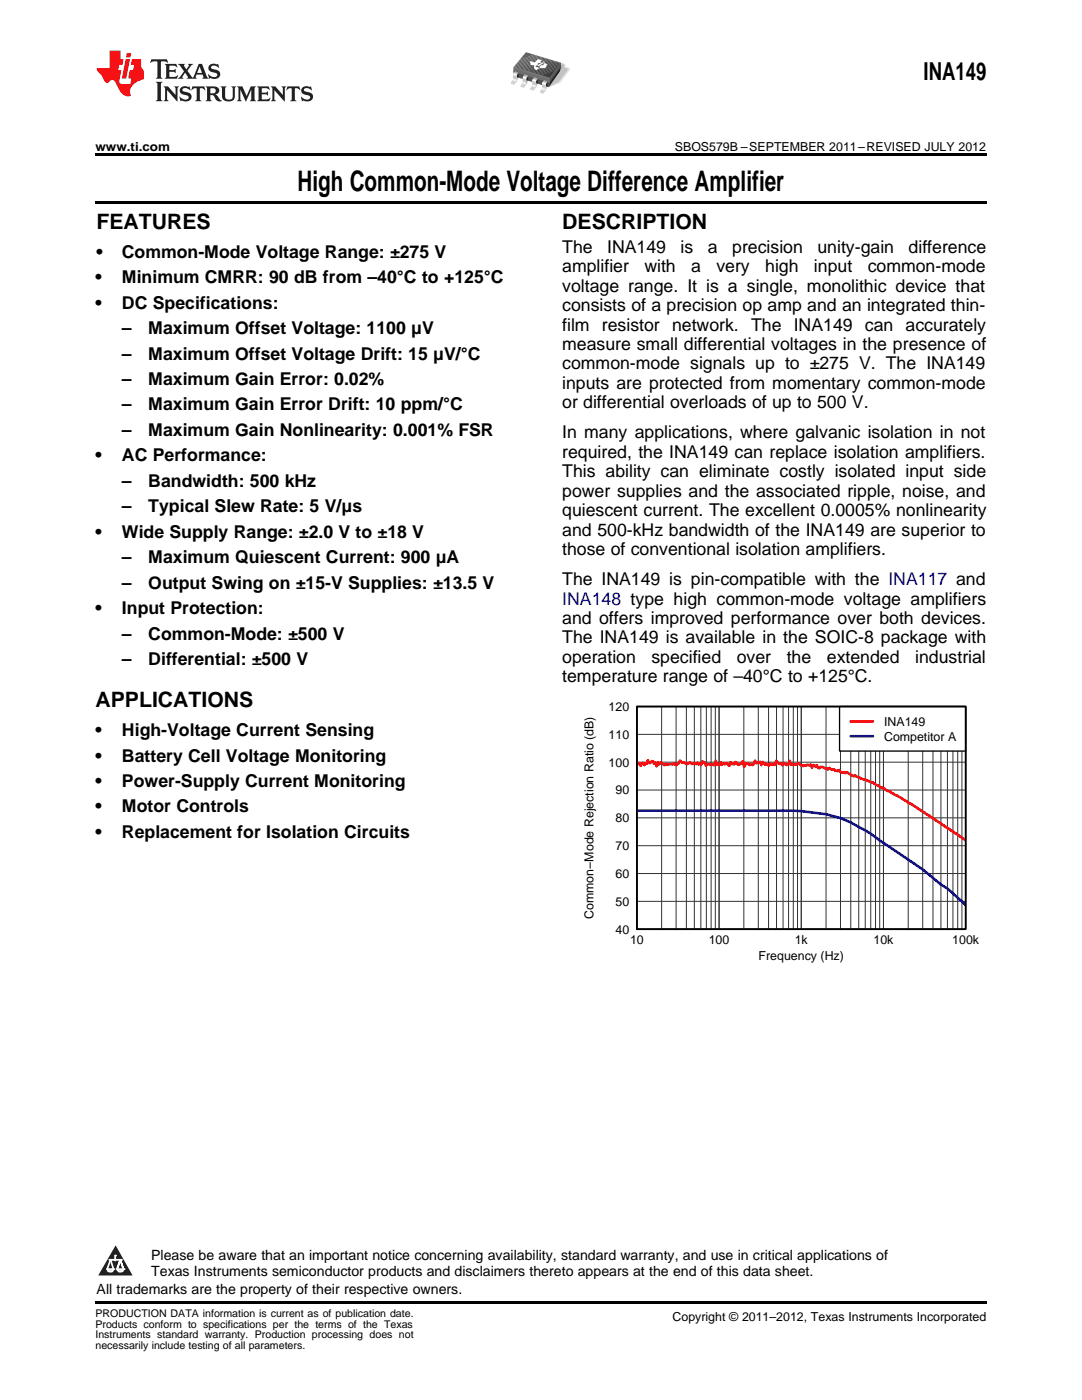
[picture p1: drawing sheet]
<svg xmlns="http://www.w3.org/2000/svg" width="216mm" height="279mm" viewBox="0 0 216 279" stroke-linecap="round" stroke-linejoin="round" font-family="sans-serif">
<path d="M23.1 248.5l3.4 6.1h-6.9z" fill="#231f20"/>
<path d="M21.4 253.3h1.2l-.3 .5h-.3a.55 .55 0 0 1-.6-.5z" fill-rule="evenodd" fill="#fff"/>
<path d="M21.4 253.3h1.2l-.3 .5h-.3a.55 .55 0 0 1-.6-.5z" fill="none" stroke="#231f20" stroke-width=".34"/>
<path d="M21.4 253.3l1.2 .1-.3 .4h-.5z" fill="none" stroke="#fff" stroke-width=".34"/>
<path d="M23 251.5h.1" fill="none" stroke="#fff" stroke-width=".34"/>
<path d="M23 250.6v.9z" fill="#fff"/>
<path d="M23 250.6v.9z" fill="none" stroke="#fff" stroke-width=".34"/>
<circle cx="23" cy="250.6" r=".17" fill="#fff"/>
<path d="M21.9 251.4h.1" fill="none" stroke="#fff" stroke-width=".34"/>
<path d="M21.9 251.4h2.3z" fill="#fff"/>
<path d="M21.9 251.4h2.3z" fill="none" stroke="#fff" stroke-width=".34"/>
<circle cx="24.2" cy="251.4" r=".17" fill="#fff"/>
<path d="M23.3 253.3h.1" fill="none" stroke="#fff" stroke-width=".34"/>
<path d="M24 251.4l-.7 1.9z" fill="#fff"/>
<path d="M24 251.4l-.7 1.9z" fill="none" stroke="#fff" stroke-width=".34"/>
<path d="M24 251.4l.7 1.9z" fill="#fff"/>
<path d="M24 251.4l.7 1.9z" fill="none" stroke="#fff" stroke-width=".34"/>
<path d="M24.6 253.3h.1" fill="none" stroke="#fff" stroke-width=".34"/>
<circle cx="21.4" cy="253.3" r=".17" fill="#fff"/>
<path d="M22.1 251.4l-.7 1.9z" fill="#fff"/>
<path d="M22.1 251.4l-.7 1.9z" fill="none" stroke="#fff" stroke-width=".34"/>
<path d="M22.1 251.4l.5 1.9z" fill="#fff"/>
<path d="M22.1 251.4l.5 1.9z" fill="none" stroke="#fff" stroke-width=".34"/>
<circle cx="22.6" cy="253.3" r=".17" fill="#fff"/>
<path d="M23.4 253.3h1.3a.65 .65 0 0 1-.7 .5 .65 .65 0 0 1-.6-.5z" fill-rule="evenodd" fill="#fff"/>
<path d="M23.4 253.3h1.3a.65 .65 0 0 1-.7 .5 .65 .65 0 0 1-.6-.5z" fill="none" stroke="#231f20" stroke-width=".34"/>
<path d="M23.4 253.3h1.3l-.4 .5h-.6z" fill="none" stroke="#fff" stroke-width=".34"/>
<path d="M23.3 253.3h.1" fill="none" stroke="#fff" stroke-width=".34"/>
<circle cx="24.7" cy="253.3" r=".17" fill="#fff"/>
<path d="M127.1 141h65.6v44.4h-65.6z" fill="none" stroke="#000" stroke-width=".26"/>
<g fill="none" stroke="#333" stroke-width=".2">
<path d="M127.1 141h65.6v44.4h-65.6zM127.1 157.7h65.6M127.1 152.1h65.6M127.1 146.6h65.6M132 141v44.4M134.9 141v44.4M137 141v44.4M138.5 141v44.4M139.8 141v44.4M140.9 141v44.4M141.9 141v44.4M142.7 141v44.4"/>
<path d="M143.5 141v44.4M148.4 141v44.4M151.3 141v44.4M153.4 141v44.4M154.9 141v44.4M156.2 141v44.4M157.3 141v44.4M158.3 141v44.4M159.1 141v44.4M159.9 141v44.4M164.8 141v44.4M167.7 141v44.4"/>
<path d="M169.8 141v44.4M171.4 141v44.4M172.6 141v44.4M173.7 141v44.4M174.7 141v44.4M175.5 141v44.4M176.3 141v44.4M181.2 141v44.4M184.1 141v44.4M186.2 141v44.4M187.8 141v44.4M189.1 141v44.4"/>
<path d="M190.1 141v44.4M191.1 141v44.4M191.9 141v44.4M127.1 179.9h65.6M127.1 174.3h65.6M127.1 168.8h65.6M127.1 163.2h65.6"/>
</g>
<path d="M127.1 152.3l.3 .2 .2-.2 .2 .5 .3-.5h.2l.3 .4 .2-.4 .3 .1 .2-.7 .2 .6 .3-.1 .2-.3h.3l.2 .5 .3-.2 .2 .7 .3-.7 .2 .4 .3-.4h.2l.5 .5 .5-.2 1.2 .1 .3-.3 .2 .3a1.09 1.09 0 0 0 1-.8l.5 .4 .2-.1 .3 .2a.62 .62 0 0 0 1-.2 .62 .62 0 0 0 .9 .2l.3 .2 .2-.3 .3 .4 .2-.3 .3 .4 .2-.7 .5 .1 .3 .7 .2-.3 1.5 .2 .2-.9 .3 .8 .5 .1 .2-.6 .2 .5 .3-.3 .2 .2 .5-.2 .5 .5 .3-.7 .2 .4 .5 .1 .2-.5 .3 .1 .3 .4a1.06 1.06 0 0 0 .9-.7l.3 1.2 .2-.7 .3 .1 .2-.2 .3 .4 .5-.2 .2 .2 .5-.9 .2 .5 .8-.3 .2 .7 .3-.7 .5 .6 .2-.2 .5 .4 .3-.5 .2 .3h.7l.3-.8a.71 .71 0 0 0 1 .6l.2 .3 .3-.3h.2l.2 .3 .3-.1h.2l.3-.8 .2 .9 .3-.2 .7 .2 .5-.4 .3 .2a.74 .74 0 0 0 1 .2l.2 .1 .2-.2 .5 .2 .3-.2 .2 .6 .3-.5 .5 .4 .2-.3 .2 .4 .3 .1a.66 .66 0 0 1 1 0h.5l.2 .3 .3-.3 .2 .2 .7 .1a.67 .67 0 0 0 1 .1l.5 .5 .5-.1 .3 .2 .4-.1 1 .6 .3 .1 .2-.2 .8 .5a12.9 12.9 0 0 1 4.2 1.8l1.9 .9 4.2 2.5 11 7.3" fill="none" stroke="#f00" stroke-width=".53"/>
<path d="M127.1 161.8h31.2a26.7 26.7 0 0 1 14.3 3.9l11.5 7.8 3.7 3 1.3 .8 3.6 3.3" fill="none" stroke="#00f" stroke-width=".53"/>
<path d="M167.5 141h25.2v8.9h-25.2z" fill="#fff"/>
<path d="M167.5 141h25.2v8.9h-25.2z" fill="none" stroke="#000" stroke-width=".26"/>
<path d="M169.7 144h4.5" fill="none" stroke="#f00" stroke-width=".53"/>
<path d="M169.7 146.9h4.5" fill="none" stroke="#00f" stroke-width=".53"/>
<path d="M127.1 141h65.6v44.4h-65.6z" fill="none" stroke="#000" stroke-width=".35"/>
<path d="M30.2 11.8l-.2 .8a1.31 1.31 0 0 1 1.4-.3v2.9l-.3 .5h1.3l-.3-.5v-2.7l.3-.3a1.09 1.09 0 0 1 1.1 .4l-.2-.8zM32.9 12.8l.3 .4v2l-.3 .5h2.4l.2-.7a1.48 1.48 0 0 1-1.7 .3v-1l1 .1 .2 .2v-.9l-.2 .3h-1v-.7l.2-.2a1.73 1.73 0 0 1 1.4 .3l-.2-.6zM35.5 12.8l1.2 1.4-.7 1-.5 .5h1.1l-.2-.3 .5-.9 .6 .9-.2 .3h2l-.3-.3 .2-.5h1.2l.2 .5-.2 .3h1.2l-.3-.4-1-2.5h-.6l-1.3 2.7-1-1.4 1.1-1.3h-1l.2 .2-.5 .9-.5-.9 .2-.2zM39.8 13.3l.5 1.3h-1zM41.9 12.9a.83 .83 0 0 0-.3 1 .83 .83 0 0 0 .8 .5l.8 .2 .2 .3a1 1 0 0 1-1 .5 1 1 0 0 1-.8-.6l.1 .9 .2-.1a1.65 1.65 0 0 0 2-.5 .89 .89 0 0 0-.8-1.2l-.8-.2-.2-.3a.91 .91 0 0 1 1.6 .2l-.2-.8h-.4a1.34 1.34 0 0 0-1.2 .1zM31.1 16.3l.3 .5v2.9l-.3 .5h1.3l-.3-.5v-2.9l.3-.5zM32.7 17.2l.2 .5v2l-.2 .5h.9l-.3-.5 .1-1.7 2 2.2v-2.5l.3-.5h-.9l.2 .3v1.4l-1.5-1.7zM36.2 17.4a.83 .83 0 0 0-.3 .9 .83 .83 0 0 0 .8 .6l.8 .2 .2 .3a1 1 0 0 1-1 .5 1 1 0 0 1-.8-.6l.1 .9 .2-.1a1.66 1.66 0 0 0 2-.5 .89 .89 0 0 0-.9-1.2l-.7-.2-.2-.3a.91 .91 0 0 1 1.6 .2l-.2-.9-.4 .1a1.36 1.36 0 0 0-1.2 .1zM38.4 17.2l-.2 .9a.61 .61 0 0 1 1.1-.3v1.9l-.4 .5h1.3l-.3-.5v-1.9l.2-.2a.81 .81 0 0 1 .8 .5l-.1-.9zM41 17.2l.3 .5v2l-.3 .5h1.3l-.3-.3v-.9a.72 .72 0 0 1 .9 .6 .85 .85 0 0 0 1.4 .5l-.5-.3-.5-.7-.3-.3a.78 .78 0 0 0 .7-.7 .78 .78 0 0 0-.7-.8zM42 17.7l.2-.1a.6 .6 0 0 1 .7 .1 .6 .6 0 0 1 .1 .7l-.2 .2h-.8zM44 17.2l.3 .3a3.4 3.4 0 0 0 .3 2.4 1.57 1.57 0 0 0 2.2-.3l.1-2.1 .2-.3h-1l.3 .5v1.5a.76 .76 0 0 1-.7 .7 .76 .76 0 0 1-.8-.7v-1.5l.3-.5zM47.3 17.2l.3 .5v2l-.3 .5h.9l-.2-.5v-1.8l1 2.3 1.1-2.3v1.8l-.2 .5h1.2l-.3-.5v-2l.3-.5h-1.1l-.8 2-.8-2zM51.3 17.2l.3 .5v2l-.3 .5h2.4l.2-.7a1.49 1.49 0 0 1-1.6 .3l-.1-1h1l.3 .3v-.9l-.3 .3h-1v-.7l.3-.2a1.73 1.73 0 0 1 1.4 .3l-.3-.7zM54.1 17.2l.3 .5v2l-.3 .5h1l-.4-.5 .1-1.7 2 2.2v-2.5l.3-.5h-.9l.2 .3v1.4l-1.5-1.7zM57.4 17.2l-.2 .9a.8 .8 0 0 1 1-.5v2.1l-.3 .5h1.3l-.4-.5v-1.9l.2-.2a.81 .81 0 0 1 .9 .5l-.2-.9zM60.4 17.4a.83 .83 0 0 0-.3 .9 .83 .83 0 0 0 .8 .6l.8 .2 .2 .3a1 1 0 0 1-1 .5 1 1 0 0 1-.8-.6l.2 .9 .1-.1a1.66 1.66 0 0 0 2-.5 .89 .89 0 0 0-.8-1.2l-.8-.2-.2-.3a.91 .91 0 0 1 1.6 .2l-.2-.9-.3 .1a1.35 1.35 0 0 0-1.3 .1z" fill="#231f20"/>
<path d="M21.9 10.1v3.5h-2.6a2.13 2.13 0 0 0 .9 1.4l.4 .6a.94 .94 0 0 0 1.1 .9 .75 .75 0 0 1 .6-.5 .75 .75 0 0 1 .7 .4l.5 1a2.1 2.1 0 0 0 2.6 1.7 2.2 2.2 0 0 1 1.7-3l.9-.3v-1.8a1.16 1.16 0 0 1-.5-1v-1.2h-1.9l-.2 1.2h.7l-.3 1h-.6l-.3 1.3v.3l.6 .1-.2 1.1h-.9a.93 .93 0 0 1-1.3-.8l.4-2h-.6l.2-1h.6l.3-1.2h-.6v-1.7zM25.1 11.8l-.8 3.9h.9l.7-3.9zM25.3 10.6l-.2 .9h.9l.2-.9z" fill="#ee1d23"/>
<g fill="#c9cacc">
<path d="M103 15.4l.5 .1-.5 .8z"/>
<path d="M104.9 16l.5 .1-.5 .8z"/>
<path d="M106.8 16.5l.6 .2-.5 .8z"/>
<path d="M108.8 17.1l.5 .2-.5 .8z"/>
</g>
<path d="M104.4 14.5l3.5-2.6 5 1-.1 .3 .8 .3 .3 .2-2.1 2.9-2.2 .8-5.7-1.9z" fill-rule="evenodd" fill="#f5f5f6"/>
<path d="M104.5 14.5l3.5-2.6 4.9 1-.2 .4 .9 .3 .1 .3-1.3 1.8a2.44 2.44 0 0 1-1.7 1.2l-1.1 .5-5.6-1.9z" fill-rule="evenodd" fill="#ececee"/>
<path d="M104.7 14.6l3.3-2.6 4.8 1-.2 .3 .9 .3 .1 .4-1.3 1.7a2.48 2.48 0 0 1-1.6 1.2l-1.1 .4-5.4-1.9z" fill-rule="evenodd" fill="#e0e1e3"/>
<path d="M104.8 14.6l3.2-2.5 4.8 .9-.3 .4 .7 .2 .3 .2-.7 1a4.9 4.9 0 0 1-3.3 2.5l-5.2-1.9z" fill-rule="evenodd" fill="#d8d9db"/>
<path d="M104.9 14.6l3.1-2.4 4.7 .8-.3 .4 .7 .2 .2 .2-.6 1a5.1 5.1 0 0 1-3.2 2.5l-5-1.9z" fill-rule="evenodd" fill="#cdced0"/>
<path d="M105 14.6l3.1-2.4 4.5 .8-.3 .5 .9 .4-.6 .9a5.3 5.3 0 0 1-3.1 2.5l-4.9-1.9z" fill-rule="evenodd" fill="#c7c8ca"/>
<path d="M105.2 14.6l2.9-2.3 4.5 .7-.3 .5 .8 .4-1.8 2.4-1.8 1-4.8-2z" fill-rule="evenodd" fill="#bebfc2"/>
<path d="M111.8 12.5l.7 .2-.6 .9-.3-.8z" fill-rule="evenodd" fill="#c9d1d9"/>
<path d="M112.5 12.7v.3l-.7 .9 .1-.3z" fill-rule="evenodd" fill="#a2a9b1"/>
<g fill="#c9d1d9">
<path d="M111.8 12.5l.7 .2z" fill-rule="evenodd"/>
<path d="M111.8 12.6l.6 .2z" fill-rule="evenodd"/>
</g>
<path d="M111.7 12.6l.7 .2z" fill-rule="evenodd" fill="#c9cfd7"/>
<g fill="#c8cfd7">
<path d="M111.7 12.7l.7 .2z" fill-rule="evenodd"/>
<path d="M111.7 12.7l.7 .2z" fill-rule="evenodd"/>
</g>
<g fill="#c5cdd5">
<path d="M111.7 12.7l.6 .2z" fill-rule="evenodd"/>
<path d="M111.7 12.8l.6 .2z" fill-rule="evenodd"/>
</g>
<path d="M111.7 12.8l.6 .2z" fill-rule="evenodd" fill="#c4ced4"/>
<g fill="#c1c9d1">
<path d="M111.7 12.8l.6 .2z" fill-rule="evenodd"/>
<path d="M111.7 12.9l.6 .1z" fill-rule="evenodd"/>
<path d="M111.7 12.9l.5 .2z" fill-rule="evenodd"/>
<path d="M111.8 13l.4 .1z" fill-rule="evenodd"/>
</g>
<path d="M111.8 13l.4 .1z" fill-rule="evenodd" fill="#bfc8d1"/>
<g fill="#bdc5cd">
<path d="M111.8 13l.4 .2z" fill-rule="evenodd"/>
<path d="M111.8 13.1l.3 .1z" fill-rule="evenodd"/>
<path d="M111.8 13.1l.3 .1z" fill-rule="evenodd"/>
<path d="M111.8 13.2l.3 .1z" fill-rule="evenodd"/>
</g>
<path d="M111.8 13.2l.3 .1z" fill-rule="evenodd" fill="#bbc5cd"/>
<g fill="#b9c1c9">
<path d="M111.9 13.3l.1 .1-.1 .1z"/>
<path d="M111.8 13.3h.3z" fill-rule="evenodd"/>
</g>
<path d="M102.5 14.1l7.2 2.3-.2 1-6.9-2.2-.2-.9z" fill-rule="evenodd" fill="#535357"/>
<path d="M111.9 13.3l-.2 .9-2.2 3.2 .2-1.1z" fill-rule="evenodd" fill="#231f20"/>
<path d="M111.8 12.5h.1l.1 .8-2.3 3.2-.1-1.1z" fill-rule="evenodd" fill="#555558"/>
<path d="M102.5 13.4l7.1 2 .1 .2v.9l-7.3-2.2z" fill-rule="evenodd" fill="#6a6b70"/>
<path d="M108 15l2.9-1-1.2 1.6z" fill="#3d3c44"/>
<path d="M107.6 14.9l3.5-1.3-.2 .4-2.9 1z" fill-rule="evenodd" fill="#403e47"/>
<path d="M107.2 14.8l4.2-1.5-.3 .3-3.5 1.3z" fill-rule="evenodd" fill="#424048"/>
<path d="M106.8 14.7l4.8-1.8-.2 .4-4.2 1.5z" fill-rule="evenodd" fill="#434249"/>
<path d="M106.4 14.6l5.5-2-.3 .3-4.8 1.8z" fill-rule="evenodd" fill="#45454c"/>
<path d="M106 14.4l5.6-2 .3 .1-5.5 2.1z" fill-rule="evenodd" fill="#46464d"/>
<path d="M105.7 14.3l5.5-2 .4 .1-5.6 2z" fill-rule="evenodd" fill="#47474d"/>
<path d="M105.3 14.2l5.5-2 .4 .1-5.5 2z" fill-rule="evenodd" fill="#4b4b51"/>
<g fill="#4e4d53">
<path d="M104.9 14.1l5.5-2 .4 .1-5.5 2z" fill-rule="evenodd"/>
<path d="M104.5 14l5.5-2 .4 .1-5.5 2z" fill-rule="evenodd"/>
</g>
<g fill="#505156">
<path d="M104.1 13.9l5.6-2.1 .3 .2-5.5 2z" fill-rule="evenodd"/>
<path d="M103.7 13.7l5.6-2 .4 .1-5.6 2.1z" fill-rule="evenodd"/>
</g>
<path d="M103.3 13.6l5.6-2 .4 .1-5.6 2z" fill-rule="evenodd" fill="#535357"/>
<path d="M103 13.5l5.5-2 .4 .1-5.6 2z" fill-rule="evenodd" fill="#57575c"/>
<g fill="#5a5a5f">
<path d="M102.6 13.4l5.5-2 .4 .1-5.5 2z" fill-rule="evenodd"/>
<path d="M102.8 13.1l4.9-1.8 .4 .1-5.6 2z" fill-rule="evenodd"/>
</g>
<path d="M103.1 12.7l4.2-1.6 .4 .2-4.9 1.8z" fill-rule="evenodd" fill="#5c5c61"/>
<path d="M103.4 12.3l3.6-1.3 .3 .1-4.2 1.6z" fill-rule="evenodd" fill="#5f5f64"/>
<g fill="#616165">
<path d="M104.9 10.4l1.7 .5-2.9 1.1z"/>
<path d="M103.7 12l2.9-1.1 .4 .1-3.6 1.3z" fill-rule="evenodd"/>
</g>
<g fill="#7d7f83">
<path d="M102.5 13.4l7.2 2.3-7.2-2.2z" fill-rule="evenodd"/>
<path d="M102.5 13.4l7.2 2.3-7.2-2.2z" fill-rule="evenodd"/>
</g>
<path d="M102.5 13.5l7.2 2.3-7.2-2.2z" fill-rule="evenodd" fill="#797b7f"/>
<path d="M102.5 13.5l7.2 2.3z" fill-rule="evenodd" fill="#76777b"/>
<path d="M102.5 13.6l7.2 2.3z" fill-rule="evenodd" fill="#73747a"/>
<path d="M102.5 13.6l7.2 2.4z" fill-rule="evenodd" fill="#717177"/>
<path d="M102.5 13.7l7.2 2.3z" fill-rule="evenodd" fill="#6d6d73"/>
<path d="M102.5 13.7l7.2 2.4z" fill-rule="evenodd" fill="#6b6c72"/>
<path d="M102.5 13.8l7.2 2.3z" fill-rule="evenodd" fill="#6a6b70"/>
<path d="M111.9 12.6l-2.2 3z" fill-rule="evenodd" fill="#707075"/>
<path d="M111.9 12.6l-2.2 3.1z" fill-rule="evenodd" fill="#6c6d71"/>
<path d="M111.9 12.6l-2.2 3.1z" fill-rule="evenodd" fill="#68696d"/>
<g fill="#656569">
<path d="M111.9 12.7l-2.2 3.1z" fill-rule="evenodd"/>
<path d="M111.9 12.7l-2.2 3.1z" fill-rule="evenodd"/>
</g>
<path d="M111.9 12.7l-2.2 3.1z" fill-rule="evenodd" fill="#616165"/>
<path d="M111.9 12.8l-2.2 3.1z" fill-rule="evenodd" fill="#5e5e62"/>
<path d="M111.9 12.8l-2.2 3.1z" fill-rule="evenodd" fill="#5a5a5d"/>
<path d="M111.9 12.8l-2.2 3.2z" fill-rule="evenodd" fill="#555558"/>
<g fill="#b9c1c9">
<path d="M102 16.6l.6 .1v.2l-.6-.2z" fill-rule="evenodd"/>
<path d="M103.9 17.2l.6 .1v.2l-.6-.2z" fill-rule="evenodd"/>
<path d="M105.8 17.7l.6 .2v.2l-.6-.2z" fill-rule="evenodd"/>
<path d="M107.8 18.3l.6 .2v.2l-.6-.2z" fill-rule="evenodd"/>
</g>
<g fill="#231f20">
<path d="M102.9 14.4l.5 .1 .1 1-.6-.2z" fill-rule="evenodd"/>
<path d="M104.8 15l.5 .1 .1 1-.5-.2z" fill-rule="evenodd"/>
<path d="M106.8 15.6l.5 .1 .1 1-.6-.2z" fill-rule="evenodd"/>
<path d="M108.7 16.2l.5 .1 .1 1-.6-.2z" fill-rule="evenodd"/>
</g>
<g fill="#a2a9b1">
<path d="M103.4 14.5v.1a1.37 1.37 0 0 0-.3 1.4l-.5 .9v-.2a1.77 1.77 0 0 0 .4-1.7z" fill-rule="evenodd"/>
<path d="M105.4 15.1v.1a1.37 1.37 0 0 0-.3 1.4l-.6 .9v-.2a1.77 1.77 0 0 0 .5-1.7z" fill-rule="evenodd"/>
<path d="M107.3 15.6v.2a1.37 1.37 0 0 0-.3 1.4l-.6 .9v-.2a1.77 1.77 0 0 0 .5-1.7z" fill-rule="evenodd"/>
<path d="M109.2 16.2v.2a1.37 1.37 0 0 0-.3 1.4l-.5 .9v-.2a1.77 1.77 0 0 0 .4-1.7z" fill-rule="evenodd"/>
</g>
<g fill="#e7eff3">
<path d="M102.8 14.3l.6 .2-.4 .7a1.63 1.63 0 0 1-.4 1.6l-.6-.2a1.91 1.91 0 0 0 .4-1.8z" fill-rule="evenodd"/>
<path d="M104.7 14.9l.7 .2-.4 .7a1.63 1.63 0 0 1-.5 1.6l-.6-.2a1.91 1.91 0 0 0 .5-1.8z" fill-rule="evenodd"/>
<path d="M106.6 15.5l.7 .2-.4 .7a1.63 1.63 0 0 1-.5 1.5l-.6-.2a1.91 1.91 0 0 0 .5-1.7z" fill-rule="evenodd"/>
<path d="M108.6 16.1l.6 .2-.4 .7a1.63 1.63 0 0 1-.4 1.5l-.6-.2a1.91 1.91 0 0 0 .4-1.7z" fill-rule="evenodd"/>
</g>
<g fill="#fff">
<path d="M102.5 14.6l.6 .2-.2 1.5-.6-.2z" fill-rule="evenodd"/>
<path d="M104.5 15.2l.6 .2-.2 1.5-.7-.2z" fill-rule="evenodd"/>
<path d="M106.4 15.8l.6 .2-.2 1.4-.6-.2z" fill-rule="evenodd"/>
<path d="M108.3 16.4l.6 .2-.2 1.4-.6-.2z" fill-rule="evenodd"/>
</g>
<path d="M102.8 14.3l.6 .2z" fill-rule="evenodd" fill="#8f9097"/>
<path d="M102.7 14.3l.7 .2z" fill-rule="evenodd" fill="#9799a1"/>
<path d="M102.7 14.4l.6 .2z" fill-rule="evenodd" fill="#9b9fa7"/>
<path d="M102.7 14.4l.6 .2z" fill-rule="evenodd" fill="#a4a9b2"/>
<path d="M102.6 14.5l.7 .2z" fill-rule="evenodd" fill="#aeb4bd"/>
<path d="M102.6 14.5l.6 .2z" fill-rule="evenodd" fill="#b8c1c9"/>
<path d="M102.6 14.5l.6 .2z" fill-rule="evenodd" fill="#bcc7d1"/>
<path d="M102.5 14.6l.7 .2z" fill-rule="evenodd" fill="#c2cfda"/>
<path d="M102.5 14.6l.6 .2z" fill-rule="evenodd" fill="#cddbe6"/>
<path d="M104.7 14.9l.6 .2z" fill-rule="evenodd" fill="#8f9097"/>
<path d="M104.7 14.9l.6 .2z" fill-rule="evenodd" fill="#9799a1"/>
<path d="M104.6 15l.7 .2z" fill-rule="evenodd" fill="#9b9fa7"/>
<path d="M104.6 15l.6 .2z" fill-rule="evenodd" fill="#a4a9b2"/>
<path d="M104.6 15l.6 .3z" fill-rule="evenodd" fill="#aeb4bd"/>
<path d="M104.5 15.1l.7 .2z" fill-rule="evenodd" fill="#b8c1c9"/>
<path d="M104.5 15.1l.6 .2z" fill-rule="evenodd" fill="#bcc7d1"/>
<path d="M104.5 15.2l.6 .2z" fill-rule="evenodd" fill="#c2cfda"/>
<path d="M104.4 15.2l.7 .2z" fill-rule="evenodd" fill="#cddbe6"/>
<path d="M106.6 15.4l.7 .3z" fill-rule="evenodd" fill="#8f9097"/>
<path d="M106.6 15.5l.6 .2z" fill-rule="evenodd" fill="#9799a1"/>
<path d="M106.6 15.5l.6 .2z" fill-rule="evenodd" fill="#9b9fa7"/>
<path d="M106.5 15.6l.7 .2z" fill-rule="evenodd" fill="#a4a9b2"/>
<path d="M106.5 15.6l.6 .2z" fill-rule="evenodd" fill="#aeb4bd"/>
<path d="M106.5 15.7l.6 .2z" fill-rule="evenodd" fill="#b8c1c9"/>
<path d="M106.4 15.7l.7 .2z" fill-rule="evenodd" fill="#bcc7d1"/>
<path d="M106.4 15.8l.6 .2z" fill-rule="evenodd" fill="#c2cfda"/>
<path d="M106.4 15.8l.6 .2z" fill-rule="evenodd" fill="#cddbe6"/>
<path d="M108.6 16l.6 .3z" fill-rule="evenodd" fill="#8f9097"/>
<path d="M108.5 16.1l.7 .2z" fill-rule="evenodd" fill="#9799a1"/>
<path d="M108.5 16.1l.6 .2z" fill-rule="evenodd" fill="#9b9fa7"/>
<path d="M108.5 16.2l.6 .2z" fill-rule="evenodd" fill="#a4a9b2"/>
<path d="M108.4 16.2l.7 .2z" fill-rule="evenodd" fill="#aeb4bd"/>
<path d="M108.4 16.3l.6 .2z" fill-rule="evenodd" fill="#b8c1c9"/>
<path d="M108.4 16.3l.6 .2z" fill-rule="evenodd" fill="#bcc7d1"/>
<path d="M108.3 16.4l.7 .2z" fill-rule="evenodd" fill="#c2cfda"/>
<path d="M108.3 16.4l.6 .2z" fill-rule="evenodd" fill="#cddbe6"/>
<path d="M102.4 15l.6 .2v.7l-.6-.2z" fill-rule="evenodd" fill="#ced9e3"/>
<path d="M102.4 15l.6 .2v.7l-.6-.2z" fill-rule="evenodd" fill="#cad5de"/>
<path d="M102.4 15.1l.6 .2v.5l-.6-.2z" fill-rule="evenodd" fill="#c9d2db"/>
<path d="M102.4 15.1l.6 .2v.5l-.6-.2z" fill-rule="evenodd" fill="#c7d0d9"/>
<path d="M102.4 15.2l.6 .2v.3l-.6-.2z" fill-rule="evenodd" fill="#c4cdd5"/>
<path d="M102.4 15.2l.6 .2v.3l-.6-.2z" fill-rule="evenodd" fill="#c1c9d1"/>
<path d="M102.4 15.3l.6 .2v.1l-.6-.2z" fill-rule="evenodd" fill="#bdc5cd"/>
<path d="M104.3 15.6l.6 .2v.7l-.6-.2z" fill-rule="evenodd" fill="#ced9e3"/>
<path d="M104.3 15.6l.6 .2v.7l-.6-.2z" fill-rule="evenodd" fill="#cad5de"/>
<path d="M104.3 15.7l.6 .2v.5l-.6-.2z" fill-rule="evenodd" fill="#c9d2db"/>
<path d="M104.3 15.7l.6 .2v.5l-.6-.2z" fill-rule="evenodd" fill="#c7d0d9"/>
<path d="M104.3 15.8l.6 .2v.3l-.6-.2z" fill-rule="evenodd" fill="#c4cdd5"/>
<path d="M104.3 15.8l.6 .2v.3l-.6-.2z" fill-rule="evenodd" fill="#c1c9d1"/>
<path d="M104.3 15.9l.6 .2v.1l-.6-.2z" fill-rule="evenodd" fill="#bdc5cd"/>
<path d="M106.3 16.1l.6 .2v.8l-.6-.2z" fill-rule="evenodd" fill="#ced9e3"/>
<path d="M106.3 16.2l.6 .2v.7l-.6-.2z" fill-rule="evenodd" fill="#cad5de"/>
<path d="M106.3 16.2l.6 .2v.6l-.6-.2z" fill-rule="evenodd" fill="#c9d2db"/>
<path d="M106.3 16.3l.6 .2v.5l-.6-.2z" fill-rule="evenodd" fill="#c7d0d9"/>
<path d="M106.3 16.3l.6 .2v.4l-.6-.2z" fill-rule="evenodd" fill="#c4cdd5"/>
<path d="M106.3 16.4l.6 .2v.2l-.6-.2z" fill-rule="evenodd" fill="#c1c9d1"/>
<path d="M106.3 16.5l.6 .2v.1l-.6-.2z" fill-rule="evenodd" fill="#bdc5cd"/>
<path d="M108.2 16.7l.6 .2v.8l-.6-.2z" fill-rule="evenodd" fill="#ced9e3"/>
<path d="M108.2 16.8l.6 .2v.7l-.6-.2z" fill-rule="evenodd" fill="#cad5de"/>
<path d="M108.2 16.8l.6 .2v.6l-.6-.2z" fill-rule="evenodd" fill="#c9d2db"/>
<path d="M108.2 16.9l.6 .2v.5l-.6-.2z" fill-rule="evenodd" fill="#c7d0d9"/>
<path d="M108.2 17l.6 .1v.4l-.6-.2z" fill-rule="evenodd" fill="#c4cdd5"/>
<path d="M108.2 17l.6 .2v.2l-.6-.2z" fill-rule="evenodd" fill="#c1c9d1"/>
<path d="M108.2 17.1l.6 .2v.1l-.6-.2z" fill-rule="evenodd" fill="#bdc5cd"/>
<g fill="#c7e0ec">
<path d="M102.5 14.7l.6 .2-.1 .3-.6-.2z" fill-rule="evenodd"/>
<path d="M104.4 15.3l.6 .2-.1 .3-.6-.2z" fill-rule="evenodd"/>
<path d="M106.3 15.9l.7 .1-.1 .3-.6-.2z" fill-rule="evenodd"/>
<path d="M108.3 16.5l.6 .2-.1 .2-.6-.2z" fill-rule="evenodd"/>
</g>
<path d="M102.5 14.7l.6 .2-.1 .2-.6-.2z" fill-rule="evenodd" fill="#d5e8f1"/>
<path d="M102.5 14.7l.6 .2-.1 .2-.6-.2z" fill-rule="evenodd" fill="#e3eef4"/>
<path d="M102.5 14.7l.6 .2-.1 .2-.6-.2z" fill-rule="evenodd" fill="#eff6f9"/>
<path d="M104.4 15.3l.6 .2-.1 .2-.6-.2z" fill-rule="evenodd" fill="#d5e8f1"/>
<path d="M104.4 15.3l.6 .2v.2l-.7-.2z" fill-rule="evenodd" fill="#e3eef4"/>
<path d="M104.4 15.3l.6 .2v.2l-.6-.2z" fill-rule="evenodd" fill="#eff6f9"/>
<path d="M106.3 15.9l.6 .2v.2l-.6-.2z" fill-rule="evenodd" fill="#d5e8f1"/>
<path d="M106.3 15.9l.6 .2v.2l-.6-.2z" fill-rule="evenodd" fill="#e3eef4"/>
<path d="M106.3 15.9l.6 .2v.2l-.6-.2z" fill-rule="evenodd" fill="#eff6f9"/>
<path d="M108.3 16.5l.6 .2-.1 .2-.6-.2z" fill-rule="evenodd" fill="#d5e8f1"/>
<path d="M108.3 16.5l.6 .2-.1 .2-.6-.2z" fill-rule="evenodd" fill="#e3eef4"/>
<path d="M108.3 16.5l.6 .2-.1 .2-.6-.2z" fill-rule="evenodd" fill="#eff6f9"/>
<g fill="#fff">
<path d="M102.5 14.7l.6 .2-.1 .2-.6-.2z" fill-rule="evenodd"/>
<path d="M104.4 15.3l.6 .2v.2l-.6-.2z" fill-rule="evenodd"/>
<path d="M106.3 15.9l.6 .2v.1l-.6-.2z" fill-rule="evenodd"/>
<path d="M108.3 16.5l.6 .2-.1 .1-.6-.2z" fill-rule="evenodd"/>
</g>
<path d="M102.4 15.7l.6 .2-.1 .3-.6-.2z" fill-rule="evenodd" fill="#cce1ec"/>
<path d="M102.4 15.8l.6 .2-.1 .2-.6-.2z" fill-rule="evenodd" fill="#e1eef4"/>
<path d="M102.4 15.8l.6 .2v.2l-.7-.2z" fill-rule="evenodd" fill="#eff6f9"/>
<path d="M102.4 15.8l.6 .2v.1l-.6-.1z" fill-rule="evenodd" fill="#fff"/>
<path d="M104.3 16.3l.6 .2v.3l-.7-.2z" fill-rule="evenodd" fill="#cce1ec"/>
<path d="M104.3 16.4l.6 .2v.2l-.6-.2z" fill-rule="evenodd" fill="#e1eef4"/>
<path d="M104.3 16.4l.6 .2v.2l-.6-.2z" fill-rule="evenodd" fill="#eff6f9"/>
<path d="M104.3 16.4l.6 .2v.1l-.6-.2z" fill-rule="evenodd" fill="#fff"/>
<path d="M106.3 16.9l.6 .2-.1 .3-.6-.2z" fill-rule="evenodd" fill="#cce1ec"/>
<path d="M106.3 16.9l.6 .2-.1 .3-.6-.2z" fill-rule="evenodd" fill="#e1eef4"/>
<path d="M106.3 17l.6 .2-.1 .1-.6-.1z" fill-rule="evenodd" fill="#eff6f9"/>
<path d="M106.2 17l.7 .2-.1 .1-.6-.2z" fill-rule="evenodd" fill="#fff"/>
<path d="M108.2 17.5l.6 .2-.1 .3-.6-.2z" fill-rule="evenodd" fill="#cce1ec"/>
<path d="M108.2 17.5l.6 .2-.1 .3-.6-.2z" fill-rule="evenodd" fill="#e1eef4"/>
<path d="M108.2 17.6l.6 .2-.1 .1-.6-.1z" fill-rule="evenodd" fill="#eff6f9"/>
<path d="M108.2 17.6l.6 .2v.1l-.6-.2z" fill-rule="evenodd" fill="#fff"/>
<path d="M102.3 16l.6 .2-.3 .5-.6-.1z" fill-rule="evenodd" fill="#d6dfe7"/>
<path d="M102.3 16.1l.6 .2-.3 .4-.6-.1z" fill-rule="evenodd" fill="#d2dbe3"/>
<path d="M102.2 16.2l.6 .2-.2 .3-.6-.1z" fill-rule="evenodd" fill="#cfd7df"/>
<path d="M102.2 16.2l.6 .2-.2 .3-.6-.1z" fill-rule="evenodd" fill="#cbd3db"/>
<path d="M102.2 16.3l.6 .2-.2 .2-.6-.1z" fill-rule="evenodd" fill="#c9d1d9"/>
<path d="M104.2 16.6l.7 .2-.4 .5-.6-.1z" fill-rule="evenodd" fill="#d6dfe7"/>
<path d="M104.2 16.7l.6 .2-.3 .4-.6-.1z" fill-rule="evenodd" fill="#d2dbe3"/>
<path d="M104.2 16.8l.6 .2-.3 .3-.6-.1z" fill-rule="evenodd" fill="#cfd7df"/>
<path d="M104.1 16.8l.6 .2-.2 .3-.6-.1z" fill-rule="evenodd" fill="#cbd3db"/>
<path d="M104.1 16.9l.6 .2-.2 .2-.6-.1z" fill-rule="evenodd" fill="#c9d1d9"/>
<path d="M106.2 17.2l.6 .2-.4 .5-.6-.2z" fill-rule="evenodd" fill="#d6dfe7"/>
<path d="M106.1 17.3l.6 .2-.3 .4-.6-.2z" fill-rule="evenodd" fill="#d2dbe3"/>
<path d="M106.1 17.3l.6 .2-.3 .4-.6-.2z" fill-rule="evenodd" fill="#cfd7df"/>
<path d="M106.1 17.4l.6 .2-.3 .3-.6-.2z" fill-rule="evenodd" fill="#cbd3db"/>
<path d="M106 17.5l.6 .2-.2 .2-.6-.2z" fill-rule="evenodd" fill="#c9d1d9"/>
<path d="M108.1 17.8l.6 .2-.3 .5-.6-.2z" fill-rule="evenodd" fill="#d6dfe7"/>
<path d="M108.1 17.9l.6 .2-.3 .4-.6-.2z" fill-rule="evenodd" fill="#d2dbe3"/>
<path d="M108 17.9l.6 .2-.2 .4-.6-.2z" fill-rule="evenodd" fill="#cfd7df"/>
<path d="M108 18l.6 .2-.2 .3-.6-.2z" fill-rule="evenodd" fill="#cbd3db"/>
<path d="M108 18.1l.6 .2-.2 .2-.6-.2z" fill-rule="evenodd" fill="#c9d1d9"/>
<path d="M105.8 12.2a.59 .59 0 0 0 .7 .8l.1 .1a.53 .53 0 0 0 .1 .8 .53 .53 0 0 0 .8-.2l.4-.1a.84 .84 0 0 0 1.1-.4l.3-.4-.7-.2-.3 .2 .3 .1-.3 .2-.2-.1-.4 .2 .2 .1a.88 .88 0 0 1-1 0l.6-.5-.3-.1 .8-.3h-.2l.3-.4-.7-.2-.7 .7zM107.2 13.1l.3 .1 1-.6-.3-.1zM108.3 12.4l.3 .1 .2-.2h-.3z" fill-rule="evenodd" fill="#fff"/>
<path d="M19 30.6h177.8v.5h-177.8zM19 40.1h177.8v.5h-177.8zM19 259.7h177.8v.5h-177.8z" fill="#000"/>
<text font-size="5.6" x="59.4" y="38.1">High Common-Mode Voltage Difference Amplifier</text>
<text font-size="4.9" x="184.3" y="16">INA149</text>
<g font-size="4.2">
<text x="19.2" y="45.7">FEATURES</text>
<text x="112.2" y="45.7">DESCRIPTION</text>
<text x="19" y="141.2">APPLICATIONS</text>
</g>
<g font-size="3.5">
<text x="19.2" y="51.4">•</text>
<text x="24.3" y="51.4">Common-Mode Voltage Range: ±275 V</text>
<text x="112.2" y="50.4">The</text>
<text x="121.2" y="50.4">INA149</text>
<text x="135.8" y="50.4">is</text>
<text x="141.3" y="50.4">a</text>
<text x="146.1" y="50.4">precision</text>
<text x="163.1" y="50.4">unity-gain</text>
<text x="181.3" y="50.4">difference</text>
<text x="19" y="56.5">•</text>
<text x="24.3" y="56.5">Minimum CMRR: 90 dB from –40°C to +125°C</text>
<text x="112.2" y="54.3">amplifier</text>
<text x="112.2" y="58.2">voltage range. It is a single, monolithic device that</text>
<text x="128.6" y="54.3">with</text>
<text x="137.9" y="54.3">a</text>
<text x="143" y="54.3">very</text>
<text x="152.7" y="54.3">high</text>
<text x="162.4" y="54.3">input</text>
<text x="173.1" y="54.3">common-mode</text>
<text x="19" y="61.6">•</text>
<text x="24.3" y="61.6">DC Specifications:</text>
<text x="112.2" y="62.1">consists of a precision op amp and an integrated thin-</text>
<text x="112.2" y="66">film resistor network. The INA149 can accurately</text>
<text x="24.3" y="66.7">–</text>
<text x="24.3" y="71.8">–</text>
<text x="29.6" y="66.7">Maximum Offset Voltage: 1100 μV</text>
<text x="29.6" y="71.8">Maximum Offset Voltage Drift: 15 μV/°C</text>
<text x="112.2" y="69.8">measure small differential voltages in the presence of</text>
<text x="24.3" y="76.8">–</text>
<text x="29.6" y="76.8">Maximum Gain Error: 0.02%</text>
<text x="112.2" y="73.7">common-mode signals up to ±275 V. The INA149</text>
<text x="112.2" y="77.6">inputs are protected from momentary common-mode</text>
<text x="24.3" y="81.9">–</text>
<text x="29.6" y="81.9">Maximum Gain Error Drift: 10 ppm/°C</text>
<text x="112.2" y="81.5">or differential overloads of up to 500 V.</text>
<text x="24.3" y="87">–</text>
<text x="29.6" y="87">Maximum Gain Nonlinearity: 0.001% FSR</text>
<text x="112.2" y="87.5">In many applications, where galvanic isolation in not</text>
<text x="19" y="92.1">•</text>
<text x="24.3" y="92.1">AC Performance:</text>
<text x="112.2" y="91.4">required, the INA149 can replace isolation amplifiers.</text>
<text x="112.2" y="95.2">This ability can eliminate costly isolated input side</text>
<text x="24.3" y="97.2">–</text>
<text x="29.6" y="97.2">Bandwidth: 500 kHz</text>
<text x="112.2" y="99.1">power supplies and the associated ripple, noise, and</text>
<text x="19" y="107.3">•</text>
<text x="24.3" y="102.2">–</text>
<text x="24.3" y="107.3">Wide Supply Range: ±2.0 V to ±18 V</text>
<text x="29.6" y="102.2">Typical Slew Rate: 5 V/μs</text>
<text x="112.2" y="103">quiescent current. The excellent 0.0005% nonlinearity</text>
<text x="112.2" y="106.9">and 500-kHz bandwidth of the INA149 are superior to</text>
<text x="24.3" y="112.4">–</text>
<text x="29.6" y="112.4">Maximum Quiescent Current: 900 μA</text>
<text x="112.2" y="110.8">those of conventional isolation amplifiers.</text>
<text x="24.3" y="117.5">–</text>
<text x="29.6" y="117.5">Output Swing on ±15-V Supplies: ±13.5 V</text>
<text x="112.2" y="116.8">The INA149 is pin-compatible with the INA117 and</text>
<text x="19" y="122.6">•</text>
<text x="24.3" y="122.6">Input Protection:</text>
<text x="112.2" y="124.5">and offers improved performance over both devices.</text>
<text x="24.3" y="127.6">–</text>
<text x="29.6" y="127.6">Common-Mode: ±500 V</text>
<text x="112.2" y="128.4">The INA149 is available in the SOIC-8 package with</text>
<text x="24.3" y="132.7">–</text>
<text x="29.6" y="132.7">Differential: ±500 V</text>
<text x="112.2" y="132.3">operation</text>
<text x="112.2" y="136.2">temperature range of –40°C to +125°C.</text>
<text x="130" y="132.3">specified</text>
<text x="147" y="132.3">over</text>
<text x="157" y="132.3">the</text>
<text x="165" y="132.3">extended</text>
<text x="182.6" y="132.3">industrial</text>
<text x="19" y="146.9">•</text>
<text x="24.3" y="146.9">High-Voltage Current Sensing</text>
<text x="19" y="152">•</text>
<text x="24.3" y="152">Battery Cell Voltage Monitoring</text>
<text x="19" y="157.1">•</text>
<text x="24.3" y="157.1">Power-Supply Current Monitoring</text>
<text x="19" y="162.1">•</text>
<text x="19" y="167.2">•</text>
<text x="24.3" y="162.1">Motor Controls</text>
<text x="24.3" y="167.2">Replacement for Isolation Circuits</text>
</g>
<text font-size="3.5" fill="#0000c8" x="112.2" y="120.7">INA148 type high common-mode voltage amplifiers</text>
<g font-size="2.8">
<text x="30.2" y="251.5">Please be aware that an important notice concerning availability, standard warranty, and use in critical applications of</text>
<text x="30.2" y="254.7">Texas Instruments semiconductor products and disclaimers thereto appears at the end of this data sheet.</text>
<text x="19.3" y="258.2">All trademarks are the property of their respective owners.</text>
</g>
<g font-size="2.5">
<text x="19" y="30.1">www.ti.com</text>
<text x="134.7" y="30.1">SBOS579B –SEPTEMBER 2011–REVISED JULY 2012</text>
<text x="121.4" y="141.9">120</text>
<text x="121.4" y="147.4">110</text>
<text x="176.4" y="144.9">INA149</text>
<text x="176.4" y="147.8">Competitor A</text>
<text x="121.4" y="153">100</text>
<text x="122.8" y="158.6">90</text>
<text x="122.8" y="164.1">80</text>
<text x="122.8" y="169.7">70</text>
<text x="122.8" y="175.2">60</text>
<text x="118.4" y="183.4" transform="rotate(-90 118.4 183.4)">Common−Mode Rejection Ratio (dB)</text>
<text x="122.8" y="180.8">50</text>
<text x="122.8" y="186.3">40</text>
<text x="125.7" y="188.5">10</text>
<text x="141.4" y="188.5">100</text>
<text x="151.4" y="191.5">Frequency (Hz)</text>
<text x="158.6" y="188.5">1k</text>
<text x="174.3" y="188.5">10k</text>
<text x="190" y="188.5">100k</text>
<text x="134.2" y="263.6">Copyright © 2011–2012, Texas Instruments Incorporated</text>
</g>
<g font-size="2.1">
<text x="19" y="262.9">PRODUCTION DATA information is current as of publication date.</text>
<text x="19" y="265">Products conform to specifications per the terms of the Texas</text>
<text x="19" y="267.1">Instruments standard warranty. Production processing does not</text>
<text x="19" y="269.2">necessarily include testing of all parameters.</text>
</g>
<g font-size=".4" fill="#fff">
<text x="19" y="45.6">1</text>
<text x="19" y="258.2">2</text>
</g>
</svg>
